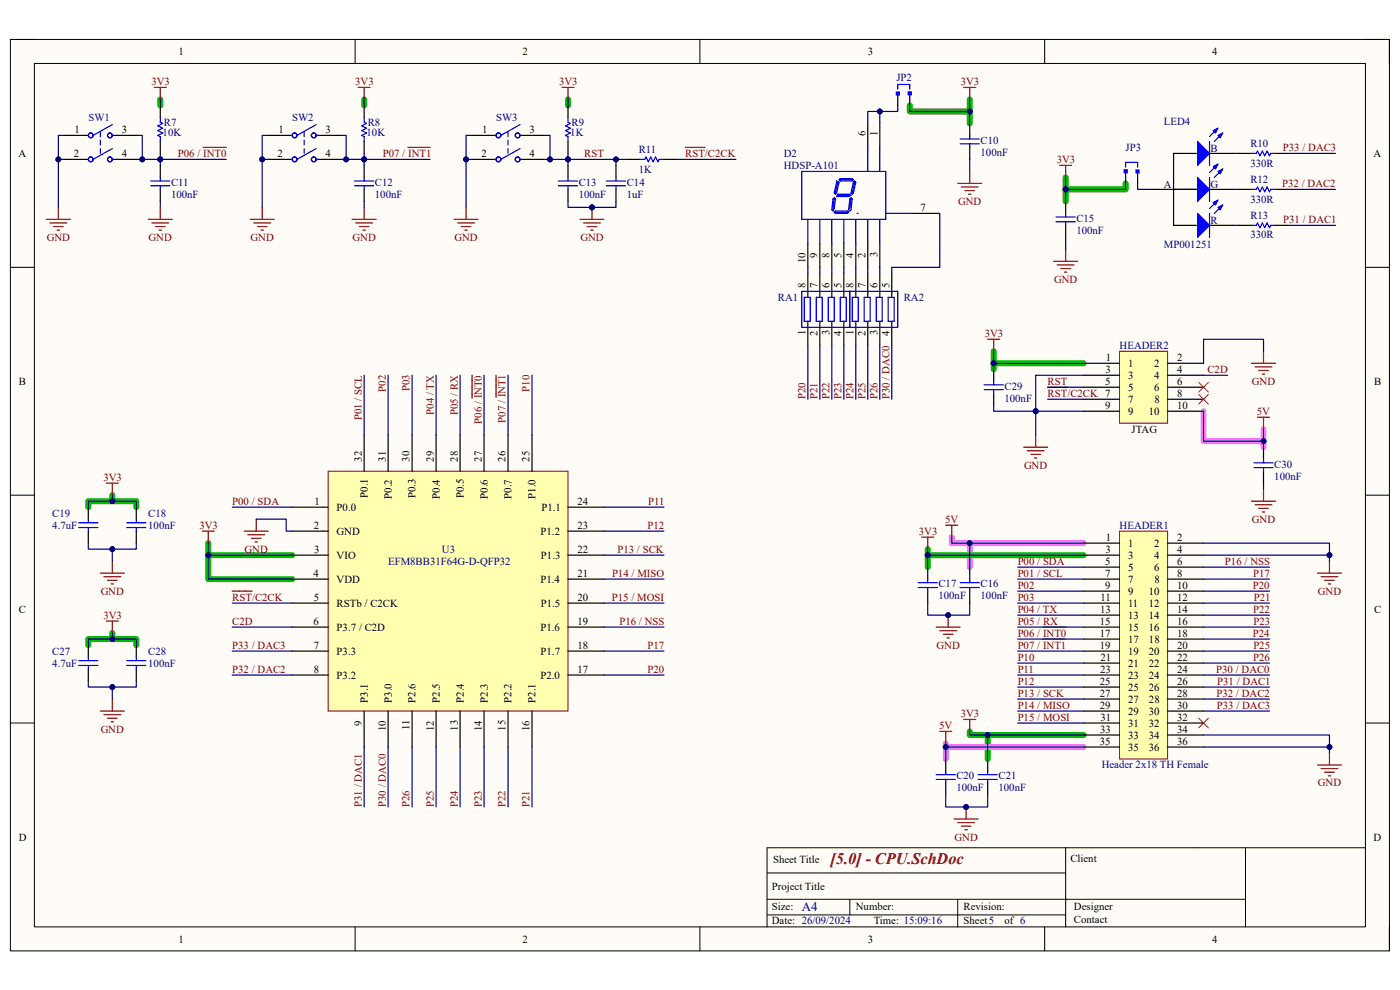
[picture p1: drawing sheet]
<svg xmlns="http://www.w3.org/2000/svg" width="297mm" height="210mm" viewBox="0 0 297 210" stroke-linecap="round" stroke-linejoin="round" font-family="sans-serif">
<path d="M2.2 8.4h292.6v193.3h-292.6z" fill-rule="evenodd" fill="#fffcf8"/>
<path d="M2.2 8.4h292.6v193.3h-292.6z" fill="none" stroke="#000" stroke-width=".21"/>
<path d="M7.3 13.5h282.4v183.1h-282.4z" fill-rule="evenodd" fill="#fffcf8"/>
<g fill="none" stroke="#000" stroke-width=".21">
<path d="M2.2 8.4h5.1M7.3 13.5h282.4v183.1h-282.4zM75.3 8.4v5.1M148.5 8.4v5.1M221.6 8.4v5.1M289.7 8.4h5.1v5.1M2.2 56.7h5.1M289.7 56.7h5.1M2.2 105h5.1M289.7 105.1h5.1M2.2 153.4h5.1M289.7 153.4h5.1"/>
<path d="M226.1 179.8v16.8M264.2 179.8v16.8M289.7 179.8h-127v16.8M75.3 196.6v5.1M148.5 196.6v5.1M162.7 190.8h101.5M162.7 194.1h63.4M162.7 185.2h63.4M180.3 190.8v3.3M203.2 190.8v5.8M221.6 196.6v5.1M294.8 196.6v5.1"/>
</g>
<g fill="none" stroke="#00be00" stroke-width="1.3">
<path d="M34 21.1v1.3M77.3 21.1v1.3M120.5 21.1v1.3M193 22.4v1.2h12.7v2.6M205.7 21.1v2.5M226.1 37.6v2.6M238.8 38.9v1.3h-12.7v2.5M210.8 74.5v2.6h19.1M210.8 77.1v1.2M18.7 107.6v-1.3h10.2v1.3M23.8 105v1.3M44.2 115.2v7.7h17.8"/>
<path d="M44.2 117.8h17.8M196.8 116.5v1.3M229.9 117.8h-33.1v2.5M18.7 136.8v-1.2h10.2v1.2M23.8 134.3v1.3M205.7 155.2v.7h24.2M209.5 155.9v5.1"/>
</g>
<path d="M255.3 87.2v6.4h12.8v-2.5M268.1 93.6v1.3M201.9 114v1.2h28M205.7 115.2v5.1M200.6 157.7v.8M229.9 158.5h-29.3v2.5" fill="none" stroke="#ff6eff" stroke-width="1.3"/>
<path d="M100.1 79.6v4.9M105.2 79.6v4.7M49.3 125.4h4.2" fill="none" stroke="#800000" stroke-width=".25"/>
<path d="M237.5 74.5h10.2v15.3h-10.2z" fill-rule="evenodd" fill="#ffffb0"/>
<path d="M237.5 74.5h10.2v15.3h-10.2z" fill="none" stroke="#800000" stroke-width=".21"/>
<g fill="none" stroke="#000" stroke-width=".25">
<path d="M184.1 25.9v5.1M186.6 25.9v5.1M190.5 21.1v1.3M193 21.1v1.3M171.4 51.6v5.1M171.4 58v5.1M173.9 51.6v5.1M173.9 58v5.1M176.5 51.6v5.1M176.5 58v5.1M179 51.6v5.1M179 58v5.1"/>
<path d="M181.6 51.6v5.1M181.6 58v5.1M184.1 51.6v5.1M184.1 58v5.1M186.6 51.6v5.1M186.6 58v5.1M189.2 58v5.1M193.3 45.3h5.1M171.4 68.2v5M173.9 68.2v5M176.5 68.2v5M179 68.2v5"/>
<path d="M181.6 68.2v5M184.1 68.2v5M186.6 68.2v5M189.2 68.2v5M229.9 77.1h7.6M229.9 79.6h7.6M247.7 77.1h7.6M247.7 79.6h7.6M229.9 82.1h7.6M229.9 84.7h7.6M229.9 87.2h7.6M247.7 82.1h7.6"/>
<path d="M247.7 84.7h7.6M247.7 87.2h7.6"/>
</g>
<g fill="none" stroke="#800000" stroke-width=".25">
<path d="M203.2 38.9h5.1M203.9 39.7h3.6M205.7 36.4v2.5M204.7 40.4h2M205.5 41.2h.5M209.5 72h2.6M210.8 72v2.5M265.5 77.1h5.1M266.3 77.8h3.5M267 78.6h2.1M267.8 79.4h.5M268.1 74.5v2.6"/>
<path d="M222.3 82.1h4.2M266.8 88.5h2.5M268.1 88.5v2.6"/>
</g>
<g fill="none" stroke="#00f" stroke-width=".25">
<path d="M170.1 36.4h17.8v10.1h-17.8zM177.5 38.4l.5 .3-.5 2.2-.3 .3-.2-.3zM177.7 38.7l-.5 2.2M178.3 37.9h2.5l.2 .2-.2 .3h-2.5l-.3-.3zM178.3 38.1h2.5M181.3 38.4l.3 .3-.6 2.2-.2 .3-.3-.3 .5-2.2zM181.3 38.7l-.5 2.2M184.1 31v5.4M186.6 31v5.4M171.4 46.5v5.1M173.9 46.5v5.1M176.5 46.5v5.1"/>
<path d="M176.7 42.2l.3-.2 .2 .2-.2 2-.3 .6-.2-.3zM177 45l.2-.2h2.6l.2 .2-.2 .3h-2.6zM177 42.2l-.3 2.3M177.2 45h2.6M177.7 41.2h2.6l.2 .2-.5 .3h-2.5zM177.7 41.4h2.6M179 46.5v5.1M180.5 42l.3 .2-.3 2.3-.2 .3-.3-.3 .3-2.3zM180.5 42.2l-.2 2M181.6 46.5v5.1M181.8 45.3h.3M184.1 46.5v5.1"/>
<path d="M186.6 46.5v5.1M187.9 45.3h5.4M170.1 61.8h20.4v7.6h-20.4zM170.6 63.1h1.3v5.1h-1.3zM173.2 63.1h1.2v5.1h-1.2zM175.7 63.1h1.3v5.1h-1.3zM178.3 63.1h1.2v5.1h-1.2zM180.3 61.8v7.6M180.8 63.1h1.3v5.1h-1.3zM183.3 63.1h1.3v5.1h-1.3zM185.9 63.1h1.3v5.1h-1.3zM188.4 63.1h1.3v5.1h-1.3z"/>
</g>
<path d="M190.2 19.5h.6v.7h-.6z" fill-rule="evenodd" fill="#00f"/>
<path d="M190.2 19.5h.6v.7h-.6z" fill="none" stroke="#00f" stroke-width=".25"/>
<path d="M192.7 19.5h.6v.6h-.6z" fill-rule="evenodd" fill="#00f"/>
<g fill="none" stroke="#00f" stroke-width=".25">
<path d="M190.5 18.9v-1h2.5v1M190.5 19.8v1.3M192.7 19.5h.6v.6h-.6zM193 19.8v1.3M21.3 28v1M21.3 29.7v1.1M21.3 31.5v1M23.8 31.5l-4 2.3M23.8 26.4l-4 2.3M32 39.4h4M32 38.4h4M34 24.9v1l.5 .3-1 .5 1 .5-1 .5 1 .5-1 .5 .5 .3v1"/>
<path d="M34 37.6v.8M34 39.4v.8M75.2 39.4h4.1M75.2 38.4h4.1M77.3 24.9v1l.5 .3-1.1 .5 1.1 .5-1.1 .5 1.1 .5-1.1 .5 .6 .3v1M77.3 37.6v.8M77.3 39.4v.8M120.5 24.9v1l.5 .3-1 .5 1 .5-1 .5 1 .5-1 .5 .5 .3v1M203.7 30.5h4.1M203.7 29.5h4.1M205.7 28.7v.8M205.7 30.5v.8"/>
<circle cx="19.2" cy="33.8" r=".51"/>
<circle cx="19.2" cy="28.7" r=".51"/>
<circle cx="23.3" cy="33.8" r=".51"/>
<circle cx="23.3" cy="28.7" r=".51"/>
</g>
<g fill="none" stroke="#800000" stroke-width=".25">
<path d="M32.7 18.5h2.6M34 18.5v2.6M76 18.5h2.5M77.3 18.5v2.6M204.4 18.6h2.6M205.7 18.6v2.5M9.8 46.5h5.1M10.6 47.3h3.6M11.4 48.1h2M12.1 48.8h.5M12.4 44v2.5M31.5 46.5h5"/>
<path d="M32.2 47.3h3.6M33 48.1h2M33.7 48.8h.6M34 44v2.5M53.1 46.5h5.1M53.8 47.3h3.6M54.6 48.1h2M55.4 48.8h.5M55.6 44v2.5M74.7 46.5h5.1M75.5 47.3h3.5M76.2 48.1h2.1"/>
<path d="M77 48.8h.5M77.3 44v2.5M123 46.5h5.1M123.8 47.3h3.6M124.6 48.1h2M125.3 48.8h.5M125.6 44v2.5M217.2 94.9h5.1M217.9 95.6h3.6M218.7 96.4h2M219.5 97.2h.5M219.7 92.3v2.6"/>
</g>
<g fill="none" stroke="#000" stroke-width=".25">
<path d="M13.6 28.7h5.1M13.6 33.8h5.1M23.8 28.7h5.1M23.8 33.8h5.1M34 22.4v2.5M34 30v2.5M34 35.1v2.5M77.3 22.4v2.5M77.3 30v2.5M77.3 35.1v2.5M120.5 22.4v2.5M120.5 30v2.5"/>
<path d="M205.7 26.2v2.5M205.7 31.3v2.5M34 40.2v2.5M77.3 40.2v2.5"/>
</g>
<circle cx="125.6" cy="44" r=".51" fill="#000080"/>
<circle cx="125.6" cy="44" r=".51" fill="none" stroke="#000080" stroke-width=".21"/>
<g fill="none" stroke="#800000" stroke-width=".25">
<path d="M119.2 18.5h2.6M120.5 18.5v2.6M43.1 31.3h4.9M86.6 31.3h4.6M145.4 31.3h4.2M96.3 46.5h5.1M97.1 47.3h3.6M97.9 48.1h2M98.6 48.8h.5M98.9 44v2.5M221.3 133h4.9M221.3 135.6h4.7"/>
<path d="M199.4 155.2h2.5M200.6 155.2v2.5M204.4 152.6h2.6M205.7 152.6v2.6M202.4 173.7h5.1M203.2 174.5h3.5M203.9 175.3h2.1M204.7 176h.5M205 171.2v2.5"/>
</g>
<path d="M120.5 35.1v2.5M130.7 35.1v2.5M133.2 33.8h2.6M140.9 33.8h2.5M120.5 40.2v2.5M130.7 40.2v2.5M209.5 161v2.6M209.5 166.1v2.5" fill="none" stroke="#000" stroke-width=".25"/>
<g fill="none" stroke="#00f" stroke-width=".25">
<path d="M118.5 39.4h4M118.5 38.4h4M120.5 37.6v.8M120.5 39.4v.8M128.6 39.4h4.1M128.6 38.4h4.1M130.7 37.6v.8M130.7 39.4v.8M135.8 33.8h1l.2-.5 .5 1 .6-1 .5 1 .5-1 .5 1 .2-.5h1.1M207.5 164.3h4.1M207.5 165.3h4.1M209.5 163.6v.7"/>
<path d="M209.5 165.3v.8"/>
</g>
<circle cx="205" cy="171.2" r=".51" fill="#000080"/>
<circle cx="205" cy="171.2" r=".51" fill="none" stroke="#000080" stroke-width=".21"/>
<path d="M195.5 114h2.6M196.8 114v2.5M200.6 111.4h2.6M201.9 111.4v2.6M198.6 133h5.1M199.4 133.8h3.5M200.1 134.6h2.1M200.9 135.3h.5M201.1 130.5v2.5" fill="none" stroke="#800000" stroke-width=".25"/>
<path d="M196.8 120.3v2.6M196.8 125.4v2.5" fill="none" stroke="#000" stroke-width=".25"/>
<path d="M194.8 123.6h4.1M194.8 124.6h4.1M196.8 122.9v.7M196.8 124.6v.8" fill="none" stroke="#00f" stroke-width=".25"/>
<circle cx="201.1" cy="130.5" r=".51" fill="#000080"/>
<circle cx="201.1" cy="130.5" r=".51" fill="none" stroke="#000080" stroke-width=".21"/>
<g fill="none" stroke="#800000" stroke-width=".25">
<path d="M224.8 35.1h2.6M226.1 35.1v2.5M223.5 55.4h5.1M224.3 56.2h3.6M225.1 57h2M225.8 57.7h.5M226.1 52.9v2.5M22.6 102.5h2.5M23.8 102.5v2.5M23.8 119v2.6M51.8 112.7h5.1M52.6 113.4h3.5"/>
<path d="M53.3 114.2h2.1M54.1 115h.5M54.4 110.1v2.6M282 119v2.6M21.3 121.6h5.1M22 122.3h3.6M22.8 123.1h2M23.6 123.9h.5M279.5 121.6h5.1M280.3 122.3h3.5M281 123.1h2.1M281.8 123.9h.5"/>
<path d="M282 159.7v2.6M279.5 162.3h5.1M280.3 163h3.5M281 163.8h2.1M281.8 164.6h.5"/>
</g>
<path d="M254.3 152.4l2 2M256.3 152.4l-2 2" fill="none" stroke="#f00" stroke-width=".21"/>
<path d="M238.8 37.6v1.3M241.3 37.6v1.3M226.1 42.7v2.6M226.1 47.8v2.6M18.7 107.6v2.5M18.7 112.7v2.5M28.9 107.6v2.5M28.9 112.7v2.5" fill="none" stroke="#000" stroke-width=".25"/>
<path d="M224 47h4.1M224 46h4.1M226.1 45.3v.7M226.1 47v.8M16.7 110.9h4.1M16.7 111.9h4.1M18.7 110.1v.8M18.7 111.9v.8M26.9 110.9h4.1M26.9 111.9h4.1M28.9 110.1v.8M28.9 111.9v.8" fill="none" stroke="#00f" stroke-width=".25"/>
<path d="M241 36.1h.6v.6h-.6z" fill-rule="evenodd" fill="#00f"/>
<path d="M241 36.1h.6v.6h-.6z" fill="none" stroke="#00f" stroke-width=".25"/>
<path d="M238.5 36h.6v.7h-.6z" fill-rule="evenodd" fill="#00f"/>
<path d="M238.5 36h.6v.7h-.6zM238.8 35.5v-1.1h2.5v1.1M238.8 36.4v1.2M241.3 36.4v1.2M265.5 32.5h1l.3-.5 .5 1.1 .5-1.1 .5 1.1 .5-1.1 .5 1.1 .3-.6h1M265.5 40.2h1l.3-.5 .5 1 .5-1 .5 1 .5-1 .5 1 .3-.5h1M265.5 47.8h1l.3-.5 .5 1 .5-1 .5 1 .5-1 .5 1 .3-.5h1" fill="none" stroke="#00f" stroke-width=".25"/>
<path d="M256.6 32.5h5.1M263 32.5h2.5M270.6 32.5h2.5M263 40.2h2.5M263 47.8h2.5M270.6 40.2h2.5M270.6 47.8h2.5" fill="none" stroke="#000" stroke-width=".25"/>
<path d="M254.3 81.1l2 2.1M254.3 83.7l2 2M256.3 81.1l-2 2.1M256.3 83.7l-2 2" fill="none" stroke="#f00" stroke-width=".21"/>
<path d="M254.1 30l2.5 2.5-2.5 2.6z" fill="#00f"/>
<path d="M254.1 30l2.5 2.5-2.5 2.6zM256.6 30v5.1M258.4 27.2l-1.8 1.8M259.4 28.2l-1.8 1.8" fill="none" stroke="#00f" stroke-width=".25"/>
<path d="M258.4 28.7l1-.5-.5 1z" fill="#00f"/>
<path d="M258.4 28.7l1-.5-.5 1z" fill="none" stroke="#00f" stroke-width=".25"/>
<path d="M257.4 27.7l1-.5-.5 1z" fill="#00f"/>
<path d="M257.4 27.7l1-.5-.5 1z" fill="none" stroke="#00f" stroke-width=".25"/>
<path d="M256.6 40.2h5.1" fill="none" stroke="#000" stroke-width=".25"/>
<path d="M254.1 37.6l2.5 2.6-2.5 2.5z" fill="#00f"/>
<path d="M254.1 37.6l2.5 2.6-2.5 2.5zM256.6 37.6v5.1M258.4 34.8l-1.8 1.8M259.4 35.8l-1.8 1.8" fill="none" stroke="#00f" stroke-width=".25"/>
<path d="M258.4 36.4l1-.6-.5 1.1z" fill="#00f"/>
<path d="M258.4 36.4l1-.6-.5 1.1z" fill="none" stroke="#00f" stroke-width=".25"/>
<path d="M257.4 35.3l1-.5-.5 1z" fill="#00f"/>
<path d="M257.4 35.3l1-.5-.5 1z" fill="none" stroke="#00f" stroke-width=".25"/>
<path d="M256.6 47.8h5.1" fill="none" stroke="#000" stroke-width=".25"/>
<path d="M254.1 45.3l2.5 2.5-2.5 2.6z" fill="#00f"/>
<path d="M254.1 45.3l2.5 2.5-2.5 2.6zM256.6 45.3v5.1M258.4 42.5l-1.8 1.7M259.4 43.5l-1.8 1.8" fill="none" stroke="#00f" stroke-width=".25"/>
<path d="M258.4 44l1-.5-.5 1z" fill="#00f"/>
<path d="M258.4 44l1-.5-.5 1z" fill="none" stroke="#00f" stroke-width=".25"/>
<path d="M257.4 43l1-.5-.5 1z" fill="#00f"/>
<path d="M257.4 43l1-.5-.5 1z" fill="none" stroke="#00f" stroke-width=".25"/>
<path d="M253.8 32.5h-4.8v15.3h4.8M243.9 40.2h9.9" fill="none" stroke="#000" stroke-width=".25"/>
<path d="M69.6 100h50.9v50.8h-50.9z" fill-rule="evenodd" fill="#ffffb0"/>
<path d="M69.6 100h50.9v50.8h-50.9z" fill="none" stroke="#800000" stroke-width=".21"/>
<g fill="none" stroke="#000" stroke-width=".25">
<path d="M56.9 28.7h5.1M56.9 33.8h5.1M67.1 28.7h5.1M67.1 33.8h5.1M100.1 28.7h5.1M100.1 33.8h5.1M110.3 28.7h5.1M110.3 33.8h5.1M210.8 78.3v2.6M77.3 92.3v7.7M82.3 92.3v7.7M87.4 92.3v7.7"/>
<path d="M92.5 92.3v7.7M97.6 92.3v7.7M102.7 92.3v7.7M107.8 92.3v7.7M112.9 92.3v7.7M210.8 83.4v2.6M268.1 94.9v2.5M268.1 100v2.5M62 107.6h7.6M62 112.7h7.6M62 117.8h7.6M120.5 107.6h7.6"/>
<path d="M120.5 112.7h7.6M120.5 117.8h7.6M18.7 136.8v2.6M28.9 136.8v2.6M62 122.9h7.6M62 127.9h7.6M62 133h7.6M62 138.1h7.6M120.5 122.9h7.6M120.5 127.9h7.6M120.5 133h7.6M120.5 138.1h7.6"/>
<path d="M205.7 120.3v2.6M205.7 125.4v2.5M18.7 141.9v2.6M28.9 141.9v2.6M62 143.2h7.6M77.3 150.8v7.7M82.3 150.8v7.7M87.4 150.8v7.7M92.5 150.8v7.7M97.6 150.8v7.7M102.7 150.8v7.7M107.8 150.8v7.7"/>
<path d="M112.9 150.8v7.7M120.5 143.2h7.6M200.6 161v2.6M200.6 166.1v2.5"/>
</g>
<g fill="none" stroke="#00f" stroke-width=".25">
<path d="M64.5 28v1M64.5 29.7v1.1M64.5 31.5v1M67.1 31.5l-4.1 2.3M67.1 26.4l-4.1 2.3M107.8 28v1M107.8 29.7v1.1M107.8 31.5v1M110.3 31.5l-4 2.3M110.3 26.4l-4 2.3M208.8 82.7h4.1M208.8 81.6h4.1"/>
<path d="M210.8 80.9v.7M210.8 82.7v.7M266 99.2h4.1M266 98.2h4.1M268.1 97.4v.8M268.1 99.2v.8M18.7 139.4v.7M28.9 139.4v.7M203.7 124.6h4.1M203.7 123.6h4.1M205.7 122.9v.7M205.7 124.6v.8"/>
<path d="M16.7 140.1h4.1M16.7 141.2h4.1M18.7 141.2v.7M26.9 140.1h4.1M26.9 141.2h4.1M28.9 141.2v.7M198.6 165.3h4.1M198.6 164.3h4.1M200.6 163.6v.7M200.6 165.3v.8"/>
<circle cx="62.5" cy="28.7" r=".51"/>
<circle cx="62.5" cy="33.8" r=".51"/>
<circle cx="66.6" cy="28.7" r=".51"/>
<circle cx="66.6" cy="33.8" r=".51"/>
<circle cx="105.7" cy="28.7" r=".51"/>
<circle cx="105.7" cy="33.8" r=".51"/>
<circle cx="109.8" cy="28.7" r=".51"/>
<circle cx="109.8" cy="33.8" r=".51"/>
</g>
<path d="M265.5 106.3h5.1M266.3 107.1h3.5M267 107.8h2.1M267.8 108.6h.5M268.1 103.8v2.5M22.6 131.8h2.5M23.8 131.8v2.5M21.3 150.8h5.1M22 151.6h3.6M22.8 152.4h2M23.6 153.1h.5M23.8 148.3v2.5" fill="none" stroke="#800000" stroke-width=".25"/>
<path d="M237.5 112.7h10.2v48.3h-10.2z" fill-rule="evenodd" fill="#ffffb0"/>
<path d="M237.5 112.7h10.2v48.3h-10.2z" fill="none" stroke="#800000" stroke-width=".21"/>
<g fill="none" stroke="#000" stroke-width=".25">
<path d="M229.9 117.8h7.6M229.9 115.2h7.6M247.7 117.8h7.6M247.7 115.2h7.6M229.9 120.3h7.6M229.9 122.9h7.6M229.9 125.4h7.6M229.9 127.9h7.6M229.9 130.5h7.6M229.9 133h7.6M229.9 135.6h7.6M229.9 138.1h7.6"/>
<path d="M247.7 120.3h7.6M247.7 122.9h7.6M247.7 125.4h7.6M247.7 127.9h7.6M247.7 130.5h7.6M247.7 133h7.6M247.7 135.6h7.6M247.7 138.1h7.6M229.9 140.7h7.6M229.9 143.2h7.6M229.9 145.8h7.6M229.9 148.3h7.6"/>
<path d="M229.9 150.8h7.6M229.9 153.4h7.6M229.9 155.9h7.6M229.9 158.5h7.6M247.7 140.7h7.6M247.7 143.2h7.6M247.7 145.8h7.6M247.7 148.3h7.6M247.7 150.8h7.6M247.7 153.4h7.6M247.7 155.9h7.6M247.7 158.5h7.6"/>
</g>
<path d="M42.9 112.7h2.6M44.2 112.7v2.5" fill="none" stroke="#800000" stroke-width=".25"/>
<g fill="none" stroke="#000080" stroke-width=".25">
<path d="M77.3 79.6v12.7M82.3 79.6v12.7M87.4 79.6v12.7M92.5 79.6v12.7M97.6 79.6v12.7M102.7 79.6v12.7M107.8 79.6v12.7M112.9 79.6v12.7M210.8 74.5v2.6h19.1M49.3 107.6h12.7M128.1 117.8h12.8M128.1 112.7h12.8"/>
<path d="M128.1 107.6h12.8M49.3 138.1h12.7M49.3 133h12.7M49.3 127.9h12.7M128.1 138.1h12.8M128.1 133h12.8M128.1 127.9h12.8M128.1 122.9h12.8M49.3 143.2h12.7M77.3 158.5v12.7M82.3 158.5v12.7M87.4 158.5v12.7"/>
<path d="M92.5 158.5v12.7M97.6 158.5v12.7M102.7 158.5v12.7M107.8 158.5v12.7M112.9 158.5v12.7"/>
</g>
<circle cx="210.8" cy="77.1" r=".51" fill="#000080"/>
<circle cx="210.8" cy="77.1" r=".51" fill="none" stroke="#000080" stroke-width=".21"/>
<path d="M219.7 87.2h10.2" fill="none" stroke="#000080" stroke-width=".25"/>
<circle cx="219.7" cy="87.2" r=".51" fill="#000080"/>
<circle cx="219.7" cy="87.2" r=".51" fill="none" stroke="#000080" stroke-width=".21"/>
<path d="M255.3 79.6h5.1M268.1 74.5v-2.5h-12.8v5.1M222.3 84.7h7.6M222.3 82.1h7.6M255.3 87.2v6.4h12.8v-2.5" fill="none" stroke="#000080" stroke-width=".25"/>
<circle cx="268.1" cy="93.6" r=".51" fill="#000080"/>
<circle cx="268.1" cy="93.6" r=".51" fill="none" stroke="#000080" stroke-width=".21"/>
<g fill="none" stroke="#000080" stroke-width=".25">
<path d="M190.5 22.4v1.2h-6.4v2.3M171.4 56.7v1.3M173.9 56.7v1.3M176.5 56.7v1.3M179 56.7v1.3M181.6 56.7v1.3M184.1 56.7v1.3M186.6 56.7v1.3M198.4 45.3h1v11.4h-10.2v1.3M171.4 73.2v11.5M173.9 73.2v11.5M176.5 73.2v11.5"/>
<path d="M179 73.2v11.5M181.6 73.2v11.5M184.1 73.2v11.5M186.6 73.2v11.5M189.2 73.2v11.5"/>
</g>
<circle cx="186.6" cy="23.6" r=".51" fill="#000080"/>
<circle cx="186.6" cy="23.6" r=".51" fill="none" stroke="#000080" stroke-width=".21"/>
<path d="M186.6 23.6v2.3" fill="none" stroke="#000080" stroke-width=".25"/>
<circle cx="186.6" cy="23.6" r=".51" fill="#000080"/>
<circle cx="186.6" cy="23.6" r=".51" fill="none" stroke="#000080" stroke-width=".21"/>
<path d="M193 22.4v1.2h12.7v2.6M205.7 33.8v2.6" fill="none" stroke="#000080" stroke-width=".25"/>
<circle cx="205.7" cy="23.6" r=".51" fill="#000080"/>
<circle cx="205.7" cy="23.6" r=".51" fill="none" stroke="#000080" stroke-width=".21"/>
<path d="M205.7 21.1v2.5" fill="none" stroke="#000080" stroke-width=".25"/>
<circle cx="205.7" cy="23.6" r=".51" fill="#000080"/>
<circle cx="205.7" cy="23.6" r=".51" fill="none" stroke="#000080" stroke-width=".21"/>
<path d="M28.9 28.7h1.3v5.1h-1.3M34 21.1v1.3" fill="none" stroke="#000080" stroke-width=".25"/>
<circle cx="30.2" cy="33.8" r=".51" fill="#000080"/>
<circle cx="30.2" cy="33.8" r=".51" fill="none" stroke="#000080" stroke-width=".21"/>
<path d="M34 32.5v1.3h-3.8" fill="none" stroke="#000080" stroke-width=".25"/>
<circle cx="34" cy="33.8" r=".51" fill="#000080"/>
<circle cx="34" cy="33.8" r=".51" fill="none" stroke="#000080" stroke-width=".21"/>
<circle cx="30.2" cy="33.8" r=".51" fill="#000080"/>
<circle cx="30.2" cy="33.8" r=".51" fill="none" stroke="#000080" stroke-width=".21"/>
<path d="M34 33.8v1.3M34 42.7v1.3" fill="none" stroke="#000080" stroke-width=".25"/>
<circle cx="34" cy="33.8" r=".51" fill="#000080"/>
<circle cx="34" cy="33.8" r=".51" fill="none" stroke="#000080" stroke-width=".21"/>
<path d="M13.6 28.7h-1.2v5.1h1.2" fill="none" stroke="#000080" stroke-width=".25"/>
<circle cx="12.4" cy="33.8" r=".51" fill="#000080"/>
<circle cx="12.4" cy="33.8" r=".51" fill="none" stroke="#000080" stroke-width=".21"/>
<path d="M12.4 33.8v10.2" fill="none" stroke="#000080" stroke-width=".25"/>
<circle cx="12.4" cy="33.8" r=".51" fill="#000080"/>
<circle cx="12.4" cy="33.8" r=".51" fill="none" stroke="#000080" stroke-width=".21"/>
<path d="M72.2 28.7h1.2v5.1h-1.2M77.3 21.1v1.3" fill="none" stroke="#000080" stroke-width=".25"/>
<circle cx="73.4" cy="33.8" r=".51" fill="#000080"/>
<circle cx="73.4" cy="33.8" r=".51" fill="none" stroke="#000080" stroke-width=".21"/>
<path d="M77.3 32.5v1.3h-3.9" fill="none" stroke="#000080" stroke-width=".25"/>
<circle cx="77.3" cy="33.8" r=".51" fill="#000080"/>
<circle cx="77.3" cy="33.8" r=".51" fill="none" stroke="#000080" stroke-width=".21"/>
<circle cx="73.4" cy="33.8" r=".51" fill="#000080"/>
<circle cx="73.4" cy="33.8" r=".51" fill="none" stroke="#000080" stroke-width=".21"/>
<path d="M77.3 33.8v1.3M77.3 42.7v1.3" fill="none" stroke="#000080" stroke-width=".25"/>
<circle cx="77.3" cy="33.8" r=".51" fill="#000080"/>
<circle cx="77.3" cy="33.8" r=".51" fill="none" stroke="#000080" stroke-width=".21"/>
<path d="M56.9 28.7h-1.3v5.1h1.3" fill="none" stroke="#000080" stroke-width=".25"/>
<circle cx="55.6" cy="33.8" r=".51" fill="#000080"/>
<circle cx="55.6" cy="33.8" r=".51" fill="none" stroke="#000080" stroke-width=".21"/>
<path d="M55.6 33.8v10.2" fill="none" stroke="#000080" stroke-width=".25"/>
<circle cx="55.6" cy="33.8" r=".51" fill="#000080"/>
<circle cx="55.6" cy="33.8" r=".51" fill="none" stroke="#000080" stroke-width=".21"/>
<path d="M115.4 28.7h1.3v5.1h-1.3M120.5 21.1v1.3" fill="none" stroke="#000080" stroke-width=".25"/>
<circle cx="116.7" cy="33.8" r=".51" fill="#000080"/>
<circle cx="116.7" cy="33.8" r=".51" fill="none" stroke="#000080" stroke-width=".21"/>
<path d="M120.5 32.5v1.3h-3.8" fill="none" stroke="#000080" stroke-width=".25"/>
<circle cx="120.5" cy="33.8" r=".51" fill="#000080"/>
<circle cx="120.5" cy="33.8" r=".51" fill="none" stroke="#000080" stroke-width=".21"/>
<circle cx="116.7" cy="33.8" r=".51" fill="#000080"/>
<circle cx="116.7" cy="33.8" r=".51" fill="none" stroke="#000080" stroke-width=".21"/>
<path d="M120.5 42.7v1.3h5.1" fill="none" stroke="#000080" stroke-width=".25"/>
<circle cx="125.6" cy="44" r=".51" fill="#000080"/>
<circle cx="125.6" cy="44" r=".51" fill="none" stroke="#000080" stroke-width=".21"/>
<path d="M120.5 33.8v1.3" fill="none" stroke="#000080" stroke-width=".25"/>
<circle cx="120.5" cy="33.8" r=".51" fill="#000080"/>
<circle cx="120.5" cy="33.8" r=".51" fill="none" stroke="#000080" stroke-width=".21"/>
<path d="M100.1 28.7h-1.2v5.1h1.2" fill="none" stroke="#000080" stroke-width=".25"/>
<circle cx="98.9" cy="33.8" r=".51" fill="#000080"/>
<circle cx="98.9" cy="33.8" r=".51" fill="none" stroke="#000080" stroke-width=".21"/>
<path d="M98.9 33.8v10.2" fill="none" stroke="#000080" stroke-width=".25"/>
<circle cx="98.9" cy="33.8" r=".51" fill="#000080"/>
<circle cx="98.9" cy="33.8" r=".51" fill="none" stroke="#000080" stroke-width=".21"/>
<path d="M34 33.8h14" fill="none" stroke="#000080" stroke-width=".25"/>
<circle cx="34" cy="33.8" r=".51" fill="#000080"/>
<circle cx="34" cy="33.8" r=".51" fill="none" stroke="#000080" stroke-width=".21"/>
<path d="M77.3 33.8h13.9" fill="none" stroke="#000080" stroke-width=".25"/>
<circle cx="77.3" cy="33.8" r=".51" fill="#000080"/>
<circle cx="77.3" cy="33.8" r=".51" fill="none" stroke="#000080" stroke-width=".21"/>
<path d="M120.5 33.8h10.2v1.3" fill="none" stroke="#000080" stroke-width=".25"/>
<circle cx="120.5" cy="33.8" r=".51" fill="#000080"/>
<circle cx="120.5" cy="33.8" r=".51" fill="none" stroke="#000080" stroke-width=".21"/>
<circle cx="130.7" cy="33.8" r=".51" fill="#000080"/>
<circle cx="130.7" cy="33.8" r=".51" fill="none" stroke="#000080" stroke-width=".21"/>
<path d="M130.7 42.7v1.3h-5.1" fill="none" stroke="#000080" stroke-width=".25"/>
<circle cx="125.6" cy="44" r=".51" fill="#000080"/>
<circle cx="125.6" cy="44" r=".51" fill="none" stroke="#000080" stroke-width=".21"/>
<path d="M130.7 33.8h2.5" fill="none" stroke="#000080" stroke-width=".25"/>
<circle cx="130.7" cy="33.8" r=".51" fill="#000080"/>
<circle cx="130.7" cy="33.8" r=".51" fill="none" stroke="#000080" stroke-width=".21"/>
<path d="M143.4 33.8h12.7M229.9 79.6h-10.2v12.7" fill="none" stroke="#000080" stroke-width=".25"/>
<circle cx="219.7" cy="87.2" r=".51" fill="#000080"/>
<circle cx="219.7" cy="87.2" r=".51" fill="none" stroke="#000080" stroke-width=".21"/>
<g fill="none" stroke="#000080" stroke-width=".25">
<path d="M215.9 120.3h14M215.9 122.9h14M215.9 125.4h14M215.9 127.9h14M215.9 130.5h14M215.9 133h14M215.9 135.6h14M215.9 138.1h14M255.3 120.3h14M255.3 122.9h14M255.3 125.4h14M255.3 127.9h14"/>
<path d="M255.3 130.5h14M255.3 133h14M255.3 135.6h14M255.3 138.1h14M215.9 140.7h14M215.9 143.2h14M215.9 145.8h14M215.9 148.3h14M215.9 150.8h14M215.9 153.4h14M255.3 140.7h14M255.3 143.2h14"/>
<path d="M255.3 145.8h14M255.3 148.3h14M255.3 150.8h14M200.6 168.6v2.6h8.9v-2.6"/>
</g>
<circle cx="205" cy="171.2" r=".51" fill="#000080"/>
<circle cx="205" cy="171.2" r=".51" fill="none" stroke="#000080" stroke-width=".21"/>
<path d="M209.5 155.9v5.1" fill="none" stroke="#000080" stroke-width=".25"/>
<circle cx="209.5" cy="155.9" r=".51" fill="#000080"/>
<circle cx="209.5" cy="155.9" r=".51" fill="none" stroke="#000080" stroke-width=".21"/>
<path d="M205.7 155.2v.7h24.2" fill="none" stroke="#000080" stroke-width=".25"/>
<circle cx="209.5" cy="155.9" r=".51" fill="#000080"/>
<circle cx="209.5" cy="155.9" r=".51" fill="none" stroke="#000080" stroke-width=".21"/>
<path d="M229.9 158.5h-29.3v2.5" fill="none" stroke="#000080" stroke-width=".25"/>
<circle cx="200.6" cy="158.5" r=".51" fill="#000080"/>
<circle cx="200.6" cy="158.5" r=".51" fill="none" stroke="#000080" stroke-width=".21"/>
<path d="M200.6 157.7v.8" fill="none" stroke="#000080" stroke-width=".25"/>
<circle cx="200.6" cy="158.5" r=".51" fill="#000080"/>
<circle cx="200.6" cy="158.5" r=".51" fill="none" stroke="#000080" stroke-width=".21"/>
<path d="M196.8 127.9v2.6h8.9v-2.6" fill="none" stroke="#000080" stroke-width=".25"/>
<circle cx="201.1" cy="130.5" r=".51" fill="#000080"/>
<circle cx="201.1" cy="130.5" r=".51" fill="none" stroke="#000080" stroke-width=".21"/>
<path d="M205.7 115.2v5.1" fill="none" stroke="#000080" stroke-width=".25"/>
<circle cx="205.7" cy="115.2" r=".51" fill="#000080"/>
<circle cx="205.7" cy="115.2" r=".51" fill="none" stroke="#000080" stroke-width=".21"/>
<path d="M201.9 114v1.2h28" fill="none" stroke="#000080" stroke-width=".25"/>
<circle cx="205.7" cy="115.2" r=".51" fill="#000080"/>
<circle cx="205.7" cy="115.2" r=".51" fill="none" stroke="#000080" stroke-width=".21"/>
<path d="M229.9 117.8h-33.1v2.5" fill="none" stroke="#000080" stroke-width=".25"/>
<circle cx="196.8" cy="117.8" r=".51" fill="#000080"/>
<circle cx="196.8" cy="117.8" r=".51" fill="none" stroke="#000080" stroke-width=".21"/>
<path d="M196.8 116.5v1.3" fill="none" stroke="#000080" stroke-width=".25"/>
<circle cx="196.8" cy="117.8" r=".51" fill="#000080"/>
<circle cx="196.8" cy="117.8" r=".51" fill="none" stroke="#000080" stroke-width=".21"/>
<path d="M255.3 115.2h26.7v3.8" fill="none" stroke="#000080" stroke-width=".25"/>
<circle cx="282" cy="117.8" r=".51" fill="#000080"/>
<circle cx="282" cy="117.8" r=".51" fill="none" stroke="#000080" stroke-width=".21"/>
<path d="M255.3 117.8h26.7" fill="none" stroke="#000080" stroke-width=".25"/>
<circle cx="282" cy="117.8" r=".51" fill="#000080"/>
<circle cx="282" cy="117.8" r=".51" fill="none" stroke="#000080" stroke-width=".21"/>
<path d="M255.3 155.9h26.7v3.8" fill="none" stroke="#000080" stroke-width=".25"/>
<circle cx="282" cy="158.5" r=".51" fill="#000080"/>
<circle cx="282" cy="158.5" r=".51" fill="none" stroke="#000080" stroke-width=".21"/>
<path d="M255.3 158.5h26.7" fill="none" stroke="#000080" stroke-width=".25"/>
<circle cx="282" cy="158.5" r=".51" fill="#000080"/>
<circle cx="282" cy="158.5" r=".51" fill="none" stroke="#000080" stroke-width=".21"/>
<path d="M238.8 38.9v1.3h-12.7v2.5M226.1 50.4v2.5" fill="none" stroke="#000080" stroke-width=".25"/>
<circle cx="226.1" cy="40.2" r=".51" fill="#000080"/>
<circle cx="226.1" cy="40.2" r=".51" fill="none" stroke="#000080" stroke-width=".21"/>
<path d="M226.1 37.6v2.6" fill="none" stroke="#000080" stroke-width=".25"/>
<circle cx="226.1" cy="40.2" r=".51" fill="#000080"/>
<circle cx="226.1" cy="40.2" r=".51" fill="none" stroke="#000080" stroke-width=".21"/>
<path d="M241.3 38.9v1.3h2.6M261.7 47.8h1.3M18.7 107.6v-1.3h10.2v1.3" fill="none" stroke="#000080" stroke-width=".25"/>
<circle cx="23.8" cy="106.3" r=".51" fill="#000080"/>
<circle cx="23.8" cy="106.3" r=".51" fill="none" stroke="#000080" stroke-width=".21"/>
<path d="M23.8 116.5v2.5" fill="none" stroke="#000080" stroke-width=".25"/>
<circle cx="23.8" cy="116.5" r=".51" fill="#000080"/>
<circle cx="23.8" cy="116.5" r=".51" fill="none" stroke="#000080" stroke-width=".21"/>
<path d="M18.7 115.2v1.3h10.2v-1.3" fill="none" stroke="#000080" stroke-width=".25"/>
<circle cx="23.8" cy="116.5" r=".51" fill="#000080"/>
<circle cx="23.8" cy="116.5" r=".51" fill="none" stroke="#000080" stroke-width=".21"/>
<path d="M23.8 105v1.3" fill="none" stroke="#000080" stroke-width=".25"/>
<circle cx="23.8" cy="106.3" r=".51" fill="#000080"/>
<circle cx="23.8" cy="106.3" r=".51" fill="none" stroke="#000080" stroke-width=".21"/>
<path d="M23.8 145.7v2.6" fill="none" stroke="#000080" stroke-width=".25"/>
<circle cx="23.8" cy="145.7" r=".51" fill="#000080"/>
<circle cx="23.8" cy="145.7" r=".51" fill="none" stroke="#000080" stroke-width=".21"/>
<path d="M18.7 144.5v1.2h10.2v-1.2" fill="none" stroke="#000080" stroke-width=".25"/>
<circle cx="23.8" cy="145.7" r=".51" fill="#000080"/>
<circle cx="23.8" cy="145.7" r=".51" fill="none" stroke="#000080" stroke-width=".21"/>
<path d="M261.7 32.5h1.3M261.7 40.2h1.3M23.8 134.3v1.3" fill="none" stroke="#000080" stroke-width=".25"/>
<circle cx="23.8" cy="135.6" r=".51" fill="#000080"/>
<circle cx="23.8" cy="135.6" r=".51" fill="none" stroke="#000080" stroke-width=".21"/>
<path d="M18.7 136.8v-1.2h10.2v1.2" fill="none" stroke="#000080" stroke-width=".25"/>
<circle cx="23.8" cy="135.6" r=".51" fill="#000080"/>
<circle cx="23.8" cy="135.6" r=".51" fill="none" stroke="#000080" stroke-width=".21"/>
<path d="M273.1 32.5h10.2M273.1 40.2h10.2M273.1 47.8h10.2M44.2 117.8h17.8" fill="none" stroke="#000080" stroke-width=".25"/>
<circle cx="44.2" cy="117.8" r=".51" fill="#000080"/>
<circle cx="44.2" cy="117.8" r=".51" fill="none" stroke="#000080" stroke-width=".21"/>
<path d="M210.8 77.1v1.2" fill="none" stroke="#000080" stroke-width=".25"/>
<circle cx="210.8" cy="77.1" r=".51" fill="#000080"/>
<circle cx="210.8" cy="77.1" r=".51" fill="none" stroke="#000080" stroke-width=".21"/>
<path d="M210.8 86v1.2h8.9" fill="none" stroke="#000080" stroke-width=".25"/>
<circle cx="219.7" cy="87.2" r=".51" fill="#000080"/>
<circle cx="219.7" cy="87.2" r=".51" fill="none" stroke="#000080" stroke-width=".21"/>
<path d="M268.1 93.6v1.3" fill="none" stroke="#000080" stroke-width=".25"/>
<circle cx="268.1" cy="93.6" r=".51" fill="#000080"/>
<circle cx="268.1" cy="93.6" r=".51" fill="none" stroke="#000080" stroke-width=".21"/>
<path d="M44.2 115.2v7.7h17.8M54.4 110.1h6.3v2.6h1.3M268.1 102.5v1.3" fill="none" stroke="#000080" stroke-width=".25"/>
<circle cx="44.2" cy="117.8" r=".51" fill="#000080"/>
<circle cx="44.2" cy="117.8" r=".51" fill="none" stroke="#000080" stroke-width=".21"/>
<path d="M128.1 143.2h12.8" fill="none" stroke="#000080" stroke-width=".25"/>
<text font-size="3.4" fill="#800000" x="176.2" y="183.4">[5.0] - CPU.SchDoc</text>
<text font-size="2.8" fill="#000080" x="170.1" y="193.2">A4</text>
<g font-size="2.3">
<text x="37.9" y="11.7">1</text>
<text x="110.9" y="11.7">2</text>
<text x="184.1" y="11.7">3</text>
<text x="257.1" y="11.7">4</text>
<text x="15.8" y="28.2">1</text>
<text x="25.9" y="28.2">3</text>
<text x="59.1" y="28.2">1</text>
<text x="69.1" y="28.2">3</text>
<text x="102.3" y="28.2">1</text>
<text x="112.4" y="28.2">3</text>
<text x="183.6" y="29" transform="rotate(-90 183.6 29)">6</text>
<text x="186.1" y="29" transform="rotate(-90 186.1 29)">1</text>
<text x="3.9" y="33.3">A</text>
<text x="15.7" y="33.3">2</text>
<text x="25.9" y="33.3">4</text>
<text x="58.9" y="33.3">2</text>
<text x="69.1" y="33.3">4</text>
<text x="102.2" y="33.3">2</text>
<text x="112.4" y="33.3">4</text>
<text x="291.4" y="33.3">A</text>
<text x="195.3" y="44.7">7</text>
<text x="170.9" y="55.9" transform="rotate(-90 170.9 55.9)">10</text>
<text x="173.4" y="54.7" transform="rotate(-90 173.4 54.7)">9</text>
<text x="176" y="54.7" transform="rotate(-90 176 54.7)">8</text>
<text x="178.5" y="54.7" transform="rotate(-90 178.5 54.7)">5</text>
<text x="181.1" y="54.7" transform="rotate(-90 181.1 54.7)">4</text>
<text x="183.6" y="54.7" transform="rotate(-90 183.6 54.7)">2</text>
<text x="186.1" y="54.6" transform="rotate(-90 186.1 54.6)">3</text>
<text x="170.9" y="61" transform="rotate(-90 170.9 61)">8</text>
<text x="173.4" y="61" transform="rotate(-90 173.4 61)">7</text>
<text x="176" y="61" transform="rotate(-90 176 61)">6</text>
<text x="178.5" y="61" transform="rotate(-90 178.5 61)">5</text>
<text x="181.1" y="61" transform="rotate(-90 181.1 61)">8</text>
<text x="183.6" y="61" transform="rotate(-90 183.6 61)">7</text>
<text x="186.1" y="61" transform="rotate(-90 186.1 61)">6</text>
<text x="188.7" y="61" transform="rotate(-90 188.7 61)">5</text>
<text x="170.9" y="71.1" transform="rotate(-90 170.9 71.1)">1</text>
<text x="173.4" y="71.2" transform="rotate(-90 173.4 71.2)">2</text>
<text x="176" y="71.2" transform="rotate(-90 176 71.2)">3</text>
<text x="178.5" y="71.2" transform="rotate(-90 178.5 71.2)">4</text>
<text x="181.1" y="71.1" transform="rotate(-90 181.1 71.1)">1</text>
<text x="183.6" y="71.2" transform="rotate(-90 183.6 71.2)">2</text>
<text x="186.1" y="71.2" transform="rotate(-90 186.1 71.2)">3</text>
<text x="188.7" y="71.2" transform="rotate(-90 188.7 71.2)">4</text>
<text x="234.6" y="76.5">1</text>
<text x="239.3" y="77.8">1</text>
<text x="244.9" y="77.8">2</text>
<text x="249.7" y="76.5">2</text>
<text x="4" y="81.6">B</text>
<text x="234.5" y="81.6">5</text>
<text x="234.5" y="79.1">3</text>
<text x="239.3" y="80.3">3</text>
<text x="239.3" y="82.9">5</text>
<text x="244.9" y="80.3">4</text>
<text x="244.9" y="82.9">6</text>
<text x="249.7" y="79.1">4</text>
<text x="249.7" y="81.6">6</text>
<text x="291.5" y="81.6">B</text>
<text x="234.4" y="86.7">9</text>
<text x="239.3" y="85.4">7</text>
<text x="239.3" y="88">9</text>
<text x="243.7" y="88">10</text>
<text x="244.9" y="85.4">8</text>
<text x="249.7" y="84.2">8</text>
<text x="249.7" y="86.7">10</text>
<text x="240.1" y="91.8">JTAG</text>
<text x="76.8" y="97.9" transform="rotate(-90 76.8 97.9)">32</text>
<text x="81.8" y="97.9" transform="rotate(-90 81.8 97.9)">31</text>
<text x="86.9" y="97.9" transform="rotate(-90 86.9 97.9)">30</text>
<text x="92" y="97.9" transform="rotate(-90 92 97.9)">29</text>
<text x="97.1" y="97.9" transform="rotate(-90 97.1 97.9)">28</text>
<text x="102.2" y="97.9" transform="rotate(-90 102.2 97.9)">27</text>
<text x="107.3" y="97.9" transform="rotate(-90 107.3 97.9)">26</text>
<text x="112.4" y="97.9" transform="rotate(-90 112.4 97.9)">25</text>
<text x="66.7" y="107.1">1</text>
<text x="78" y="105.6" transform="rotate(-90 78 105.6)">P0.1</text>
<text x="83.1" y="105.8" transform="rotate(-90 83.1 105.8)">P0.2</text>
<text x="88.2" y="105.7" transform="rotate(-90 88.2 105.7)">P0.3</text>
<text x="93.3" y="105.8" transform="rotate(-90 93.3 105.8)">P0.4</text>
<text x="98.4" y="105.7" transform="rotate(-90 98.4 105.7)">P0.5</text>
<text x="103.5" y="105.8" transform="rotate(-90 103.5 105.8)">P0.6</text>
<text x="108.5" y="105.8" transform="rotate(-90 108.5 105.8)">P0.7</text>
<text x="113.6" y="105.8" transform="rotate(-90 113.6 105.8)">P1.0</text>
<text x="122.5" y="107.1">24</text>
<text x="66.5" y="112.1">2</text>
<text x="71.4" y="108.3">P0.0</text>
<text x="71.4" y="113.4">GND</text>
<text x="114.7" y="113.4">P1.2</text>
<text x="114.9" y="108.3">P1.1</text>
<text x="122.5" y="112.1">23</text>
<text x="66.6" y="117.3">3</text>
<text x="71.4" y="118.5">VIO</text>
<text x="114.8" y="118.5">P1.3</text>
<text x="122.5" y="117.3">22</text>
<text x="234.5" y="119.8">5</text>
<text x="234.5" y="117.3">3</text>
<text x="234.6" y="114.7">1</text>
<text x="239.3" y="118.5">3</text>
<text x="239.3" y="116">1</text>
<text x="244.9" y="116">2</text>
<text x="244.9" y="118.5">4</text>
<text x="249.7" y="114.7">2</text>
<text x="249.7" y="117.3">4</text>
<text x="249.7" y="119.8">6</text>
<text x="66.5" y="122.3">4</text>
<text x="71.4" y="123.6">VDD</text>
<text x="114.6" y="123.6">P1.4</text>
<text x="122.5" y="122.3">21</text>
<text x="234.4" y="122.3">7</text>
<text x="234.4" y="124.9">9</text>
<text x="239.3" y="121.1">5</text>
<text x="239.3" y="123.6">7</text>
<text x="244.9" y="121.1">6</text>
<text x="244.9" y="123.6">8</text>
<text x="249.7" y="122.3">8</text>
<text x="249.7" y="124.9">10</text>
<text x="4" y="130">C</text>
<text x="66.6" y="127.4">5</text>
<text x="71.4" y="128.7">RSTb / C2CK</text>
<text x="114.7" y="128.7">P1.5</text>
<text x="122.5" y="127.4">20</text>
<text x="233.4" y="130">13</text>
<text x="233.5" y="127.4">11</text>
<text x="239.3" y="126.2">9</text>
<text x="239.3" y="128.7">11</text>
<text x="239.3" y="131.2">13</text>
<text x="243.7" y="126.2">10</text>
<text x="243.7" y="128.7">12</text>
<text x="243.7" y="131.2">14</text>
<text x="249.7" y="127.4">12</text>
<text x="249.7" y="130">14</text>
<text x="291.5" y="130">C</text>
<text x="66.5" y="132.5">6</text>
<text x="66.5" y="137.6">7</text>
<text x="71.4" y="133.8">P3.7 / C2D</text>
<text x="114.6" y="133.8">P1.6</text>
<text x="122.5" y="137.6">18</text>
<text x="122.5" y="132.5">19</text>
<text x="233.3" y="135">17</text>
<text x="233.3" y="137.6">19</text>
<text x="233.3" y="132.5">15</text>
<text x="239.3" y="133.8">15</text>
<text x="239.3" y="136.3">17</text>
<text x="243.7" y="133.8">16</text>
<text x="243.8" y="136.3">18</text>
<text x="249.7" y="132.5">16</text>
<text x="249.7" y="135">18</text>
<text x="249.7" y="137.6">20</text>
<text x="66.5" y="142.7">8</text>
<text x="71.4" y="138.9">P3.3</text>
<text x="71.4" y="144">P3.2</text>
<text x="114.6" y="144">P2.0</text>
<text x="114.7" y="138.9">P1.7</text>
<text x="122.5" y="142.7">17</text>
<text x="233.4" y="142.7">23</text>
<text x="233.5" y="140.1">21</text>
<text x="239.3" y="138.9">19</text>
<text x="239.3" y="141.4">21</text>
<text x="239.3" y="144">23</text>
<text x="243.7" y="138.9">20</text>
<text x="243.7" y="141.4">22</text>
<text x="243.7" y="144">24</text>
<text x="249.7" y="140.1">22</text>
<text x="249.7" y="142.7">24</text>
<text x="78" y="149.1" transform="rotate(-90 78 149.1)">P3.1</text>
<text x="83.1" y="149.1" transform="rotate(-90 83.1 149.1)">P3.0</text>
<text x="88.2" y="149.1" transform="rotate(-90 88.2 149.1)">P2.6</text>
<text x="93.3" y="149.1" transform="rotate(-90 93.3 149.1)">P2.5</text>
<text x="98.4" y="149.1" transform="rotate(-90 98.4 149.1)">P2.4</text>
<text x="103.5" y="149.1" transform="rotate(-90 103.5 149.1)">P2.3</text>
<text x="108.5" y="149.1" transform="rotate(-90 108.5 149.1)">P2.2</text>
<text x="113.6" y="149.1" transform="rotate(-90 113.6 149.1)">P2.1</text>
<text x="233.3" y="147.8">27</text>
<text x="233.3" y="145.2">25</text>
<text x="239.3" y="146.5">25</text>
<text x="239.3" y="149.1">27</text>
<text x="243.7" y="146.5">26</text>
<text x="243.8" y="149.1">28</text>
<text x="249.7" y="145.2">26</text>
<text x="249.7" y="147.8">28</text>
<text x="76.8" y="153.9" transform="rotate(-90 76.8 153.9)">9</text>
<text x="81.8" y="155.1" transform="rotate(-90 81.8 155.1)">10</text>
<text x="86.9" y="154.9" transform="rotate(-90 86.9 154.9)">11</text>
<text x="92" y="155.1" transform="rotate(-90 92 155.1)">12</text>
<text x="97.1" y="155" transform="rotate(-90 97.1 155)">13</text>
<text x="102.2" y="155.1" transform="rotate(-90 102.2 155.1)">14</text>
<text x="107.3" y="155" transform="rotate(-90 107.3 155)">15</text>
<text x="112.4" y="155.1" transform="rotate(-90 112.4 155.1)">16</text>
<text x="233.3" y="150.3">29</text>
<text x="233.4" y="155.4">33</text>
<text x="233.5" y="152.9">31</text>
<text x="239.3" y="151.6">29</text>
<text x="239.3" y="154.1">31</text>
<text x="243.7" y="151.6">30</text>
<text x="243.7" y="154.1">32</text>
<text x="249.7" y="150.3">30</text>
<text x="249.7" y="152.9">32</text>
<text x="249.7" y="155.4">34</text>
<text x="233.3" y="157.9">35</text>
<text x="239.3" y="156.7">33</text>
<text x="239.3" y="159.2">35</text>
<text x="243.7" y="156.7">34</text>
<text x="243.7" y="159.2">36</text>
<text x="249.7" y="157.9">36</text>
<text x="4" y="178.3">D</text>
<text x="291.4" y="178.3">D</text>
<text x="164" y="183.1">Sheet Title</text>
<text x="227.1" y="182.9">Client</text>
<text x="163.7" y="188.7">Project Title</text>
<text x="163.7" y="193">Size:</text>
<text x="163.7" y="196.1">Date: 26/09/2024</text>
<text x="181.6" y="193">Number:</text>
<text x="185.4" y="196.1">Time: 15:09:16</text>
<text x="204.4" y="193">Revision:</text>
<text x="204.4" y="196.1">Sheet5</text>
<text x="213.1" y="196.1">of 6</text>
<text x="227.8" y="193">Designer</text>
<text x="227.8" y="195.8">Contact</text>
<text x="37.9" y="199.9">1</text>
<text x="110.9" y="199.9">2</text>
<text x="184.1" y="199.9">3</text>
<text x="257.1" y="199.9">4</text>
</g>
<g font-size="2.3" fill="#000080">
<text x="190.2" y="17.1">JP2</text>
<text x="18.8" y="25.7">SW1</text>
<text x="34.5" y="29">10K</text>
<text x="34.8" y="26.7">R7</text>
<text x="62" y="25.7">SW2</text>
<text x="77.8" y="29">10K</text>
<text x="78" y="26.7">R8</text>
<text x="105.2" y="25.7">SW3</text>
<text x="121" y="29">1K</text>
<text x="121.2" y="26.7">R9</text>
<text x="246.9" y="26.4">LED4</text>
<text x="135.5" y="32.5">R11</text>
<text x="166.3" y="33.3">D2</text>
<text x="166.3" y="35.9">HDSP-A101</text>
<text x="208" y="33">100nF</text>
<text x="208" y="30.5">C10</text>
<text x="238.8" y="32">JP3</text>
<text x="256.8" y="32.3">B</text>
<text x="265.3" y="31.2">R10</text>
<text x="265.3" y="35.3">330R</text>
<text x="36.3" y="42">100nF</text>
<text x="36.3" y="39.4">C11</text>
<text x="79.5" y="42">100nF</text>
<text x="79.5" y="39.4">C12</text>
<text x="122.8" y="42">100nF</text>
<text x="122.8" y="39.4">C13</text>
<text x="133" y="42">1uF</text>
<text x="133" y="39.4">C14</text>
<text x="135.5" y="36.6">1K</text>
<text x="246.9" y="39.9">A</text>
<text x="256.8" y="39.9">G</text>
<text x="265.3" y="38.9">R12</text>
<text x="228.3" y="47">C15</text>
<text x="256.8" y="47.5">R</text>
<text x="265.3" y="43">330R</text>
<text x="265.3" y="46.5">R13</text>
<text x="228.3" y="49.6">100nF</text>
<text x="246.9" y="52.6">MP001251</text>
<text x="265.3" y="50.6">330R</text>
<text x="165" y="63.8">RA1</text>
<text x="191.7" y="63.8">RA2</text>
<text x="237.5" y="74">HEADER2</text>
<text x="213.1" y="82.6">C29</text>
<text x="213.1" y="85.2">100nF</text>
<text x="270.3" y="99.2">C30</text>
<text x="270.3" y="101.7">100nF</text>
<text x="11.1" y="109.6">C19</text>
<text x="11.1" y="112.1">4.7uF</text>
<text x="31.5" y="109.6">C18</text>
<text x="31.5" y="112.1">100nF</text>
<text x="237.5" y="112.1">HEADER1</text>
<text x="82.3" y="119.8">EFM8BB31F64G-D-QFP32</text>
<text x="93.8" y="117.3">U3</text>
<text x="199.1" y="124.6">C17</text>
<text x="208" y="124.6">C16</text>
<text x="199.1" y="127.2">100nF</text>
<text x="208" y="127.2">100nF</text>
<text x="11.1" y="138.9">C27</text>
<text x="11.1" y="141.4">4.7uF</text>
<text x="31.5" y="138.9">C28</text>
<text x="31.5" y="141.4">100nF</text>
<text x="202.9" y="165.3">C20</text>
<text x="202.9" y="167.9">100nF</text>
<text x="211.8" y="165.3">C21</text>
<text x="211.8" y="167.9">100nF</text>
<text x="233.7" y="163">Header 2x18 TH Female</text>
</g>
<g font-size="2.3" fill="#800000">
<text x="32.1" y="18">3V3</text>
<text x="75.4" y="18">3V3</text>
<text x="118.6" y="18">3V3</text>
<text x="203.8" y="18">3V3</text>
<text x="37.7" y="33.3">P06 / INT0</text>
<text x="81.2" y="33.3">P07 / INT1</text>
<text x="124" y="33.3">RST</text>
<text x="145.4" y="33.3">RST/C2CK</text>
<text x="224.2" y="34.6">3V3</text>
<text x="272.2" y="32">P33 / DAC3</text>
<text x="272" y="39.7">P32 / DAC2</text>
<text x="203.3" y="43.5">GND</text>
<text x="272.2" y="47.3">P31 / DAC1</text>
<text x="9.9" y="51.1">GND</text>
<text x="31.5" y="51.1">GND</text>
<text x="53.2" y="51.1">GND</text>
<text x="74.8" y="51.1">GND</text>
<text x="96.4" y="51.1">GND</text>
<text x="123.1" y="51.1">GND</text>
<text x="223.6" y="60">GND</text>
<text x="208.9" y="71.5">3V3</text>
<text x="81.8" y="83.1" transform="rotate(-90 81.8 83.1)">P02</text>
<text x="86.9" y="83" transform="rotate(-90 86.9 83)">P03</text>
<text x="112.4" y="83.1" transform="rotate(-90 112.4 83.1)">P10</text>
<text x="222.2" y="81.6">RST</text>
<text x="256.2" y="79.1">C2D</text>
<text x="265.6" y="81.6">GND</text>
<text x="76.8" y="89.1" transform="rotate(-90 76.8 89.1)">P01 / SCL</text>
<text x="92" y="88" transform="rotate(-90 92 88)">P04 / TX</text>
<text x="97.1" y="88.1" transform="rotate(-90 97.1 88.1)">P05 / RX</text>
<text x="102.2" y="89.9" transform="rotate(-90 102.2 89.9)">P06 / INT0</text>
<text x="107.3" y="89.7" transform="rotate(-90 107.3 89.7)">P07 / INT1</text>
<text x="170.9" y="84.7" transform="rotate(-90 170.9 84.7)">P20</text>
<text x="173.4" y="84.7" transform="rotate(-90 173.4 84.7)">P21</text>
<text x="176" y="84.7" transform="rotate(-90 176 84.7)">P22</text>
<text x="178.5" y="84.7" transform="rotate(-90 178.5 84.7)">P23</text>
<text x="181.1" y="84.7" transform="rotate(-90 181.1 84.7)">P24</text>
<text x="183.6" y="84.7" transform="rotate(-90 183.6 84.7)">P25</text>
<text x="186.1" y="84.7" transform="rotate(-90 186.1 84.7)">P26</text>
<text x="188.7" y="84.7" transform="rotate(-90 188.7 84.7)">P30 / DAC0</text>
<text x="222.2" y="84.2">RST/C2CK 7</text>
<text x="266.7" y="88">5V</text>
<text x="21.9" y="102">3V3</text>
<text x="217.3" y="99.4">GND</text>
<text x="49.3" y="107.1">P00 / SDA</text>
<text x="137.5" y="107.1">P11</text>
<text x="42.3" y="112.1">3V3</text>
<text x="137.4" y="112.1">P12</text>
<text x="194.9" y="113.4">3V3</text>
<text x="200.5" y="110.9">5V</text>
<text x="265.6" y="110.9">GND</text>
<text x="51.9" y="117.3">GND</text>
<text x="131" y="117.3">P13 / SCK</text>
<text x="215.9" y="119.8">P00 / SDA</text>
<text x="259.9" y="119.8">P16 / NSS</text>
<text x="129.8" y="122.3">P14 / MISO</text>
<text x="215.9" y="122.3">P01 / SCL</text>
<text x="215.9" y="124.9">P02</text>
<text x="265.8" y="124.9">P20</text>
<text x="265.9" y="122.3">P17</text>
<text x="21.4" y="126.2">GND</text>
<text x="21.9" y="131.2">3V3</text>
<text x="49.3" y="127.4">RST/C2CK</text>
<text x="129.8" y="127.4">P15 / MOSI</text>
<text x="215.9" y="127.4">P03</text>
<text x="215.9" y="130">P04 / TX</text>
<text x="265.9" y="130">P22</text>
<text x="266" y="127.4">P21</text>
<text x="279.6" y="126.2">GND</text>
<text x="49.3" y="137.6">P33 / DAC3</text>
<text x="49.3" y="132.5">C2D</text>
<text x="131.4" y="132.5">P16 / NSS</text>
<text x="137.4" y="137.6">P17</text>
<text x="198.7" y="137.6">GND</text>
<text x="215.9" y="132.5">P05 / RX</text>
<text x="215.9" y="135">P06 / INT0</text>
<text x="215.9" y="137.6">P07 / INT1</text>
<text x="265.8" y="135">P24</text>
<text x="265.9" y="137.6">P25</text>
<text x="265.9" y="132.5">P23</text>
<text x="49.3" y="142.7">P32 / DAC2</text>
<text x="137.4" y="142.7">P20</text>
<text x="215.9" y="142.7">P11</text>
<text x="215.9" y="140.1">P10</text>
<text x="258" y="142.7">P30 / DAC0</text>
<text x="265.9" y="140.1">P26</text>
<text x="215.9" y="145.2">P12</text>
<text x="215.9" y="147.8">P13 / SCK</text>
<text x="258.1" y="147.8">P32 / DAC2</text>
<text x="258.2" y="145.2">P31 / DAC1</text>
<text x="21.4" y="155.4">GND</text>
<text x="199.3" y="154.6">5V</text>
<text x="203.8" y="152.1">3V3</text>
<text x="215.9" y="150.3">P14 / MISO</text>
<text x="215.9" y="152.9">P15 / MOSI</text>
<text x="258.1" y="150.3">P33 / DAC3</text>
<text x="279.6" y="166.8">GND</text>
<text x="76.8" y="171.2" transform="rotate(-90 76.8 171.2)">P31 / DAC1</text>
<text x="81.8" y="171.2" transform="rotate(-90 81.8 171.2)">P30 / DAC0</text>
<text x="86.9" y="171.2" transform="rotate(-90 86.9 171.2)">P26</text>
<text x="92" y="171.2" transform="rotate(-90 92 171.2)">P25</text>
<text x="97.1" y="171.2" transform="rotate(-90 97.1 171.2)">P24</text>
<text x="102.2" y="171.2" transform="rotate(-90 102.2 171.2)">P23</text>
<text x="107.3" y="171.2" transform="rotate(-90 107.3 171.2)">P22</text>
<text x="112.4" y="171.2" transform="rotate(-90 112.4 171.2)">P21</text>
<text x="202.5" y="178.3">GND</text>
</g>
</svg>
